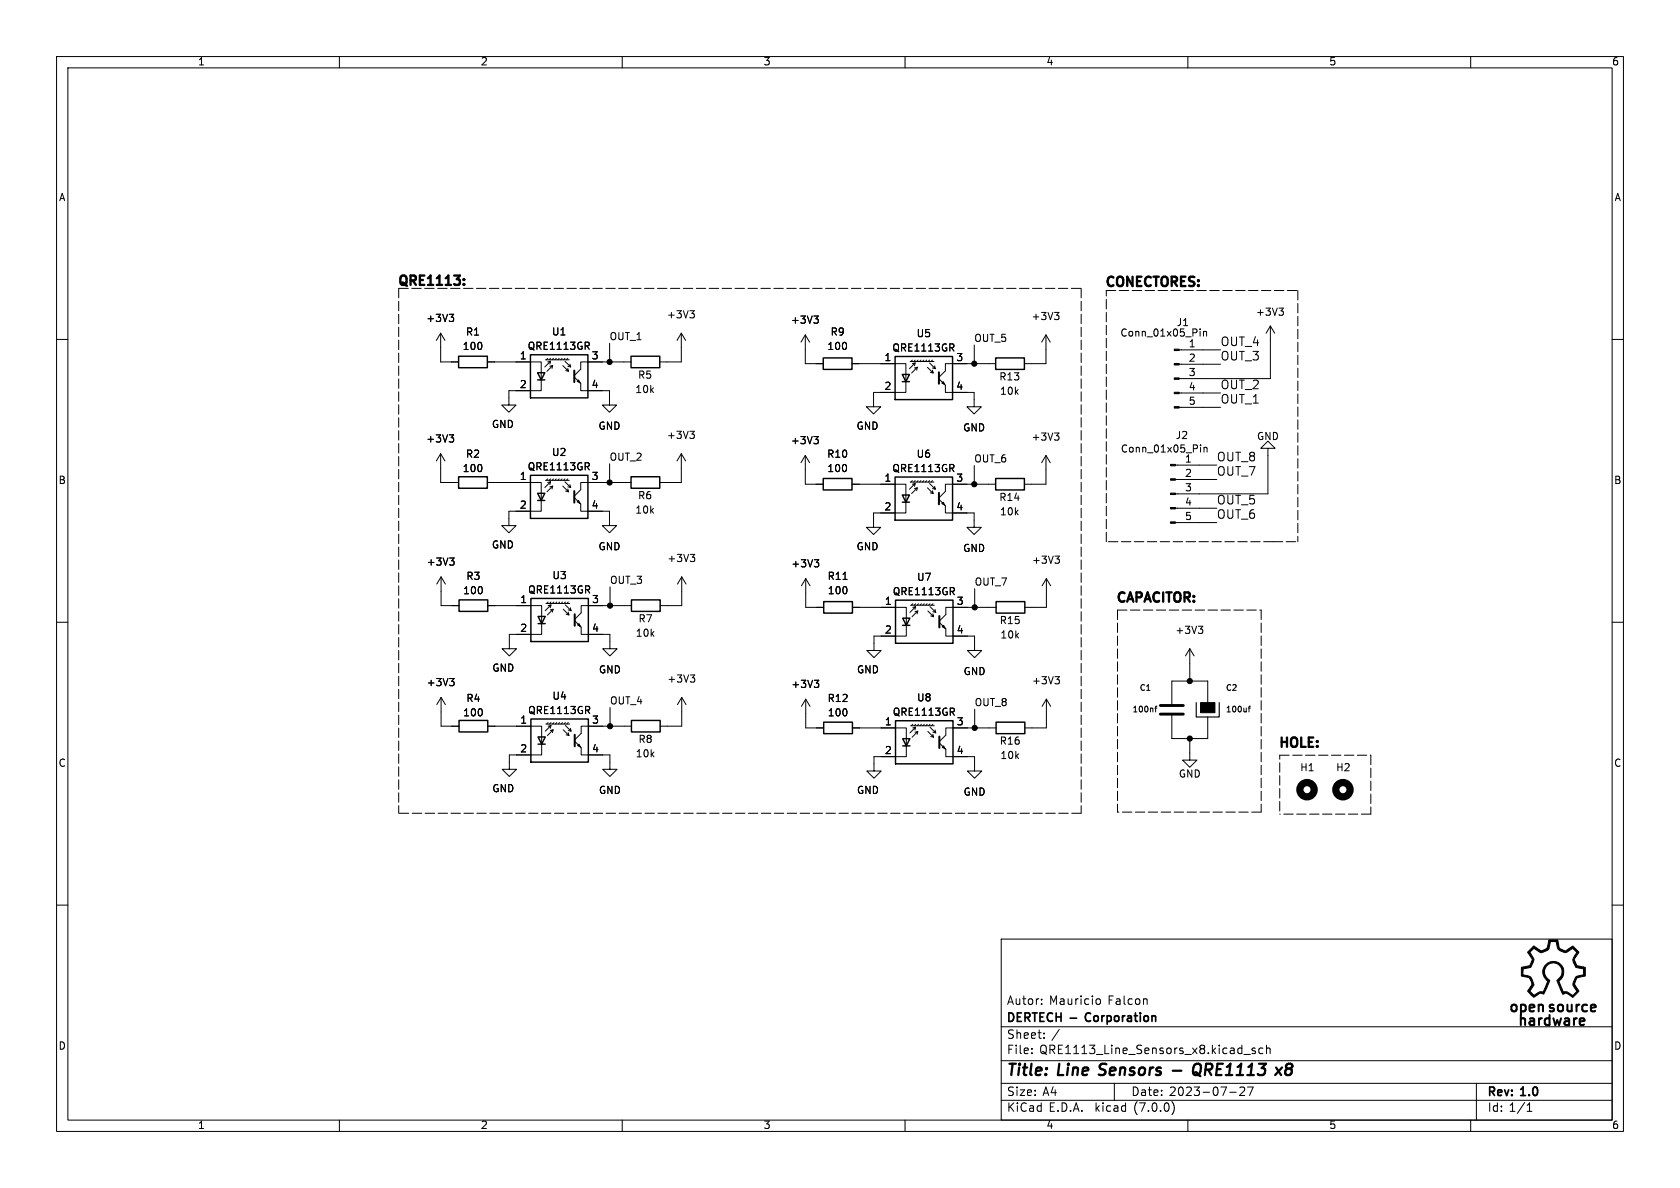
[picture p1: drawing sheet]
<svg xmlns="http://www.w3.org/2000/svg" width="297mm" height="210mm" viewBox="0 0 297 210" stroke-linecap="round" stroke-linejoin="round" font-family="sans-serif">
<g fill="none" stroke="#000" stroke-width=".18">
<path d="M10 10h277v190h-277zM12 12h273v186h-273zM60 10v2M110 10v2M160 10v2M210 10v2M260 10v2M10 60h2M77.9 58.9v5.1h3.2M77.9 58.9l-.8 1.3M77.9 58.9l.8 1.3M79.4 55.6h.8l-.4 .4"/>
<path d="M80 56l.2 .3v.3l-.2 .2M120.4 58.9l-.7 1.3M120.4 58.9v5.1h-3.8M120.4 58.9l.8 1.3M122 54.9h.7l-.4 .5M122.5 55.4l.2 .2v.4l-.2 .2M142.4 59.2v5.1h3.1M142.4 59.2l-.8 1.3M142.4 59.2l.7 1.3M143.9 55.9h.8l-.5 .4M144.4 56.3l.3 .3v.3l-.3 .2M184.9 59.2v5.1h-3.8"/>
<path d="M184.9 59.2l-.8 1.3M184.9 59.2l.8 1.3M186.4 55.2h.8l-.4 .5M187 55.7l.2 .3v.3l-.2 .2M212.2 58.2v.1M212.2 58.6v.8M212.8 58.6v.8M212.8 58.7l.1-.1h.3l.1 .8M224.6 57.6l-.8 1.3M224.6 57.6v9.3h-16.1M224.6 57.6l.7 1.3M226.1 54.5h.8l-.4 .5"/>
<path d="M226.6 55l.3 .2v.3l-.3 .2M285 60h2M79.4 76.9h.8l-.4 .5M80 77.4l.2 .2v.3l-.2 .2M86.2 64h9.5v5.1h-5.7v2.5h1.2l-1.2 1.3-1.3-1.3h1.3M96.4 63.6h4.2M96.8 64l.5-.1-1 1M96.8 63.3l-.2 .3M97.2 64.7l.5-.1-1 1M97.3 63.3l-.2 .3M97.3 63.9l-.1 .5M97.7 64.6l-.1 .5"/>
<path d="M97.8 63.3l-.2 .3M98.3 63.3l-.2 .3M98.9 63.3l-.3 .3M99.4 63.3l-.3 .3M99.5 64.6l1 1-.1-.5M99.9 63.9l1 1-.1-.5M99.9 63.3l-.3 .3M100 65.5l.5 .1M100.4 63.3l-.3 .3M100.4 64.7l.5 .2M101.5 66.6l1.2 1.2v1.3h5v2.5h1.3l-1.3 1.3-1.2-1.3h1.2M102 67.4l.3-.2 .2 .5z"/>
<path d="M107.8 60.7v3.3M111.6 64h-8.9v1.3l-1.2 1.1M122 76.2h.7l-.4 .5M122.5 76.7l.2 .3v.3l-.2 .2M143.9 77.2h.8l-.5 .5M144.4 77.7l.3 .2v.3l-.3 .2M150.6 64.3h9.5v5.1h-5.7v2.5h1.3l-1.3 1.3-1.2-1.3h1.2M160.9 63.9h4.2M161.3 64.3l.5-.1-1 1M161.3 63.7l-.3 .2M161.7 65l.5-.1-1 1M161.8 63.7l-.3 .2"/>
<path d="M161.8 64.2l-.1 .5M162.2 64.9l-.1 .5M162.3 63.7l-.2 .2M162.8 63.7l-.2 .2M163.3 63.7l-.2 .2M163.8 63.7l-.2 .2M164 64.9l1 1-.2-.5M164.3 64.2l1.1 1-.2-.5M164.3 63.7l-.2 .2M164.5 65.8l.5 .1M164.8 63.7l-.2 .2M164.8 65l.6 .2"/>
<path d="M166 67l1.1 1.1v1.3h5.1v2.5h1.3l-1.3 1.3-1.3-1.3h1.3M166.5 67.7l.3-.2 .2 .5zM172.2 61v3.3M176 64.3h-8.9v1.3l-1.1 1.1M186.4 76.5h.8l-.4 .5M187 77l.2 .3v.3l-.2 .2M208.5 72h7.3M208.5 69.5h7.3M208.5 64.4h7.3M208.5 61.8h7.3M212.2 78.6v.2M212.2 79.1v.8"/>
<path d="M212.8 79.1v.8M212.8 79.2l.2-.1h.3l.1 .8M224.2 79.2h-1.3l1.3-1.2 1.2 1.2h-1.2v8.1h-16.4M77.9 80.2v5.1h3.2M77.9 80.2l-.8 1.3M77.9 80.2l.8 1.3M79.5 98.6h.8l-.4 .5M80 99.1l.3 .3v.3l-.3 .2M86.2 85.3h9.5v5.1h-5.7v2.5h1.2l-1.2 1.3-1.3-1.3h1.3M96.4 84.9h4.2M96.8 85.3l.5-.1-1 1M96.8 84.7l-.2 .2"/>
<path d="M97.2 86.1l.5-.2-1 1M97.3 84.7l-.2 .2M97.3 85.2l-.1 .5M97.7 85.9l-.1 .5M97.8 84.7l-.2 .2M98.3 84.7l-.2 .2M98.9 84.7l-.3 .2M99.4 84.7l-.3 .2M99.5 85.9l1 1-.1-.5M99.9 85.2l1 1-.1-.5M99.9 84.7l-.3 .2M100 86.8l.5 .1"/>
<path d="M100.4 84.7l-.3 .2M100.4 86.1l.5 .1M101.5 88l1.2 1.1v1.3h5v2.5h1.3l-1.3 1.3-1.2-1.3h1.2M102 88.7l.3-.2 .2 .5zM107.8 82v3.3M111.6 85.3h-8.9v1.3l-1.2 1.1M120.4 80.2v5.1h-3.8M120.4 80.2l-.7 1.3M120.4 80.2l.8 1.3M122 98h.8l-.4 .5M122.6 98.5l.2 .2v.3l-.2 .3M142.4 80.5v5.1h3.1"/>
<path d="M142.4 80.5l-.8 1.3M142.4 80.5l.7 1.3M144 98.9h.7l-.4 .5M144.5 99.4l.2 .3v.3l-.2 .2M150.6 85.6h9.5v5.1h-5.7v2.5h1.3l-1.3 1.3-1.2-1.3h1.2M160.9 85.2h4.2M161.3 85.6l.5-.1-1 1M161.3 85l-.3 .2M161.7 86.4l.5-.2-1 1M161.8 85l-.3 .2M161.8 85.5l-.1 .5M162.2 86.2l-.1 .5"/>
<path d="M162.3 85l-.2 .2M162.8 85l-.2 .2M163.3 85l-.2 .2M163.8 85l-.2 .2M164 86.2l1 1-.2-.5M164.3 85.5l1.1 1-.2-.5M164.3 85l-.2 .2M164.5 87.1l.5 .1M164.8 85l-.2 .2M164.8 86.4l.6 .1M166 88.3l1.1 1.1v1.3h5.1v2.5h1.3l-1.3 1.3-1.3-1.3h1.3M166.5 89l.3-.2 .2 .5z"/>
<path d="M172.2 82.3v3.3M176 85.6h-8.9v1.3l-1.1 1.1M184.9 80.5l-.8 1.3M184.9 80.5v5.1h-3.8M184.9 80.5l.8 1.3M186.5 98.3h.8l-.4 .5M187 98.8l.3 .2v.3l-.3 .3M207.8 92.4h7.3M207.8 89.8h7.3M207.8 84.8h7.3M207.8 82.2h7.3M10 110h2"/>
<path d="M78 102v5.1h3.2M78 102l-.8 1.3M78 102l.7 1.3M79.5 119.9h.8l-.4 .5M86.2 107.1h9.6v5h-5.8v2.6h1.3l-1.3 1.3-1.2-1.3h1.2M96.5 106.7h4.2M96.9 107.1l.5-.2-1 1.1M96.9 106.4l-.3 .3M97.3 107.8l.5-.1-1 1M97.4 106.4l-.2 .3M97.4 106.9l-.1 .5M97.8 107.7l-.1 .5"/>
<path d="M97.9 106.4l-.2 .3M98.4 106.4l-.2 .3M98.9 106.4l-.2 .3M99.4 106.4l-.2 .3M99.6 107.7l1 1-.1-.5M99.9 106.9l1.1 1.1-.2-.6M99.9 106.4l-.2 .3M100.1 108.6l.5 .1M100.5 106.4l-.3 .3M100.5 107.8l.5 .2M101.6 109.7l1.1 1.2v1.2h5.1v2.6h1.3l-1.3 1.3-1.2-1.3h1.2M102.4 110.2l.2 .5-.5-.2z"/>
<path d="M107.8 103.8v3.3M111.6 107.1h-8.9v1.2l-1.1 1.2M120.5 102v5.1h-3.8M120.5 102l-.7 1.3M120.5 102l.8 1.3M122 119.3h.8l-.4 .5M122.6 119.8l.2 .2v.3l-.2 .3M142.4 102.3v5.1h3.2M142.4 102.3l-.7 1.3M142.4 102.3l.8 1.3M150.7 107.4h9.5v5h-5.7v2.6h1.3l-1.3 1.3-1.3-1.3h1.3M161 107h4.2"/>
<path d="M161.4 107.4l.5-.2-1 1.1M161.4 106.7l-.3 .3M161.7 108.1l.6-.1-1.1 1M161.9 106.7l-.3 .3M161.9 107.2l-.2 .5M162.3 108l-.2 .5M162.4 106.7l-.3 .3M162.9 106.7l-.3 .3M163.4 106.7l-.3 .3M163.9 106.7l-.2 .3M164 108l1 1-.1-.5M164.4 107.2l1 1.1-.1-.6"/>
<path d="M164.4 106.7l-.2 .3M164.5 108.9l.5 .1M164.9 106.7l-.2 .3M164.9 108.1l.5 .2M166.1 110l1.1 1.2v1.2h5.1v2.6h1.3l-1.3 1.3-1.3-1.3h1.3M166.8 110.5l.3 .5-.5-.2zM172.3 104.1v3.3M176.1 107.4h-8.9v1.2l-1.1 1.2M185 102.3l-.8 1.3M185 102.3v5.1h-3.8M185 102.3l.8 1.3M186.5 119.6h.8l-.4 .5"/>
<path d="M210.3 114.7l-.7 1.3M210.3 114.7v5.7M210.3 114.7l.8 1.3M211.8 110.7h.8l-.4 .5M212.4 111.2l.2 .2v.3l-.2 .3M285 110h2M78 123.3v5.1h3.2M78 123.3l-.8 1.3M78 123.3l.7 1.3M80 120.4l.3 .3v.3l-.3 .2M86.2 128.4h9.6v5.1h-5.8v2.5h1.3l-1.3 1.3-1.2-1.3h1.2M96.5 128h4.2"/>
<path d="M96.9 128.4l.5-.2-1 1.1M96.9 127.7l-.3 .3M97.3 129.1l.5-.1-1 1M97.4 127.7l-.2 .3M97.4 128.2l-.1 .6M97.8 129l-.1 .5M97.9 127.7l-.2 .3M98.4 127.7l-.2 .3M98.9 127.7l-.2 .3M99.4 127.7l-.2 .3M99.6 129l1 1-.1-.5M99.9 128.2l1.1 1.1-.2-.5"/>
<path d="M99.9 127.7l-.2 .3M100.1 129.9l.5 .1M100.5 127.7l-.3 .3M100.5 129.1l.5 .2M101.6 131l1.1 1.2v1.3h5.1v2.5h1.3l-1.3 1.3-1.2-1.3h1.2M102.4 131.5l.2 .6-.5-.3zM107.8 125.1v3.3M111.6 128.4h-8.9v1.2l-1.1 1.2M120.5 123.3l-.7 1.3M120.5 123.3v5.1h-3.8M120.5 123.3l.8 1.3M142.4 123.6v5.1h3.2"/>
<path d="M142.4 123.6l-.7 1.3M142.4 123.6l.8 1.3M144 120.3h.7l-.4 .4M144.5 120.7l.2 .3v.3l-.2 .2M150.7 128.7h9.5v5.1h-5.7v2.5h1.3l-1.3 1.3-1.3-1.3h1.3M161 128.3h4.2M161.4 128.7l.5-.2-1 1.1M161.4 128l-.3 .3M161.7 129.4l.6-.1-1.1 1M161.9 128l-.3 .3M161.9 128.5l-.2 .6M162.3 129.3l-.2 .5"/>
<path d="M162.4 128l-.3 .3M162.9 128l-.3 .3M163.4 128l-.3 .3M163.9 128l-.2 .3M164 129.3l1 1-.1-.5M164.4 128.5l1 1.1-.1-.5M164.4 128l-.2 .3M164.5 130.2l.5 .1M164.9 128l-.2 .3M164.9 129.4l.5 .2M166.1 131.3l1.1 1.2v1.3h5.1v2.5h1.3l-1.3 1.3-1.3-1.3h1.3M166.6 132.1l.2-.2 .3 .5z"/>
<path d="M172.3 125.4v3.3M176.1 128.7h-8.9v1.2l-1.1 1.2M185 123.6v5.1h-3.8M185 123.6l-.8 1.3M185 123.6l.8 1.3M187 120.1l.3 .2v.3l-.3 .3M204.2 125.2h.3M204.5 124.8l-.2 .2v.8M207.2 126.2v4.4h6.3v-3.9M210.3 130.6v3.8h1.3l-1.3 1.2-1.2-1.2h1.2M213.5 124.2v-3.8h-6.3v4.3M220.7 125.2h.4"/>
<path d="M221.1 124.8l-.3 .2v.8M10 160h2M285 160h2M177 166h108v32h-108zM184.1 177.4v.2M184.1 176.6v.2M193.9 176.6h.4l.2 .2v.6l-.2 .2-.4-.1M202.7 176.6l.1 1M60 198v2M110 198v2M160 198v2M177 194.5h108"/>
<path d="M177 191.5h108M177 187.5h108M177 181.5h108M182.4 186.1v.2M182.4 185.3v.2M184.6 183.4v.2M184.6 182.6v.2M197 191.5v3M207.2 194.8a1.74 1.74 0 0 1 0 2.2M210 198v2M217.4 193.1h1.1M219.2 192.3l.6-.1 .2 .1v.3l-.9 1.1h.9"/>
<path d="M219.9 186.4h1.1M220.5 192.2h1l-.6 1.5M221.9 185.3h-.4l-.2 .2 .1 .2 .5 .1v.4h-.6M223.3 185.3h-.5l-.3 .2v.5l.2 .2h.6M223.9 185.4l.2-.1h.4v1M223.9 184.8v1.5M260 198v2M261 191.5v6.5M270 196.5h.8M270 195.4l.4-.4v1.5"/>
</g>
<path d="M194.2 189.9l.3 .1M207.3 189.3h1.6M211.3 189.6l.3 .1 .6 .5M212.3 188.3l-.2-.2a.73 .73 0 0 0-1.1 .6l-.1 .7v.4l.2 .1a.73 .73 0 0 0 1.1-.5M225.6 188.7l.9 1.3M226.6 188.7l-1.2 1.3M227.2 189.3l.1 .6" fill="none" stroke="#000" stroke-width=".4"/>
<g fill="none" stroke="#000" stroke-width=".25">
<path d="M81.1 63h5.1v2h-5.1zM93.8 62.7h10.1v7.6h-10.1zM95 65.9h1.3l-.6 1.3zM95 67.2h1.3M111.6 63h5v2h-5zM145.5 63.3h5.1v2h-5.1zM158.2 63h10.2v7.6h-10.2zM159.5 66.2h1.3l-.7 1.3zM159.5 67.5h1.3M176 63.3h5.1v2h-5.1zM81.1 84.3h5.1v2h-5.1zM93.8 84h10.1v7.6h-10.1z"/>
<path d="M95 87.2h1.3l-.6 1.3zM95 88.5h1.3M111.6 84.3h5v2h-5zM145.5 84.6h5.1v2h-5.1zM158.2 84.3h10.2v7.6h-10.2zM159.5 87.5h1.3l-.7 1.3zM159.5 88.8h1.3M176 84.6h5.1v2h-5.1zM81.2 106h5v2.1h-5zM93.9 105.8h10.1v7.6h-10.1zM95.1 109h1.3l-.6 1.2zM95.1 110.2h1.3"/>
<path d="M111.6 106h5.1v2.1h-5.1zM145.6 106.3h5.1v2.1h-5.1zM158.3 106.1h10.2v7.6h-10.2zM159.6 109.3h1.3l-.7 1.2zM159.6 110.5h1.3M176.1 106.3h5.1v2.1h-5.1zM81.2 127.4h5v2h-5zM93.9 127.1h10.1v7.6h-10.1zM95.1 130.3h1.3l-.6 1.2zM95.1 131.5h1.3M111.6 127.4h5.1v2h-5.1zM145.6 127.7h5.1v2h-5.1z"/>
<path d="M158.3 127.4h10.2v7.6h-10.2zM159.6 130.6h1.3l-.7 1.3zM159.6 131.9h1.3M176.1 127.7h5.1v2h-5.1z"/>
</g>
<path d="M101.5 65.5v2M166 65.8v2M101.5 86.8v2M166 87.1v2.1M101.6 108.6v2M166.1 108.9v2M101.6 129.9v2M166.1 130.2v2M280 181.1l-.1 .1" fill="none" stroke="#000" stroke-width=".36"/>
<g fill="#000" stroke="#000" stroke-width=".18">
<path d="M207.6 71.9h.9v.2h-.9zM207.6 69.3h.9v.3h-.9zM207.6 66.8h.9v.3h-.9zM207.6 64.3h.9v.2h-.9zM207.6 61.7h.9v.3h-.9zM206.9 92.3h.9v.2h-.9zM206.9 89.7h.9v.3h-.9zM206.9 87.2h.9v.2h-.9zM206.9 84.6h.9v.3h-.9zM206.9 82.1h.9v.2h-.9zM212.2 124.2h2.6v1.8h-2.6zM271.1 167.2l1.3 .9 .8-.3a.92 .92 0 0 0 .5-1l.1-.7h1.6l.3 1.5 1.1 .5 1.3-.9 1 1.1-.8 1.3 .5 1.1 1.2 .2v.9l-.1-.5-1.3-.3-.2-.5a1.14 1.14 0 0 1 0-1.6l.4-.5-.8-.8-.9 .6a1.45 1.45 0 0 1-1.6-.3l-.4-1.5h-1l-.1 .6a1.16 1.16 0 0 1-1.2 1.3 .85 .85 0 0 1-1-.3l-.6-.3h-.1l-.6 .7 .3 .5a.99 .99 0 0 1 .1 1.5l-.3 .6-1.3 .3-.1 1 .5 .1a1.25 1.25 0 0 1 1.3 1.3l.2 .4-.7 1.1 .7 .7 1-.6 .6 .1 .8-1.9a1.89 1.89 0 0 1 0-3.2 1.89 1.89 0 0 1 2.9 1.5 1.89 1.89 0 0 1-.9 1.7l.8 1.9 .6-.1 1.1 .7 .7-.8-.6-.8a1.18 1.18 0 0 1 .2-1.4 1.21 1.21 0 0 1 1.4-.6l.2-.2v-1.3l.3 .1v1.5l-.7 .2a1.04 1.04 0 0 0-1.2 1.1v.3l.7 1.1-1 1.1-.9-.6a.84 .84 0 0 0-.9 0l-1.1-2.4a1.66 1.66 0 0 0 .9-1.6 1.66 1.66 0 0 0-1.1-1.4 1.62 1.62 0 0 0-1.9 1.1 1.62 1.62 0 0 0 .9 1.9l-1.1 2.4a.91 .91 0 0 0-1.1 .2l-.7 .4-.4-.4-.6-.7 .3-.5a1.18 1.18 0 0 0 .2-1.3 1.18 1.18 0 0 0-1-.7l-.6-.2v-1.5l1.5-.3 .4-1.1-.8-1.3z"/>
<circle cx="107.8" cy="64" r=".46"/>
<circle cx="172.2" cy="64.3" r=".46"/>
<circle cx="107.8" cy="85.3" r=".46"/>
<circle cx="172.2" cy="85.6" r=".46"/>
<circle cx="107.8" cy="107.1" r=".46"/>
<circle cx="172.3" cy="107.4" r=".46"/>
<circle cx="107.8" cy="128.4" r=".46"/>
<circle cx="172.3" cy="128.7" r=".46"/>
<circle cx="210.3" cy="130.6" r=".46"/>
<circle cx="210.3" cy="120.4" r=".46"/>
</g>
<g fill="none" stroke="#000" stroke-width="1.3">
<circle cx="231.1" cy="139.6" r="1.27"/>
<circle cx="237.4" cy="139.6" r="1.27"/>
</g>
<path d="M205.1 126.2h4.1M205.1 124.7h4.1" fill="none" stroke="#000" stroke-width=".51"/>
<path d="M211.5 124.2v2.5h4v-2.5" fill="none" stroke="#000" stroke-width=".2"/>
<path d="M82 50.2v.2M82 49.3v.2" fill="none" stroke="#000" stroke-width=".41"/>
<g fill="none" stroke="#000" stroke-width=".18" stroke-dasharray="1.7 .6">
<path d="M70.5 51v92.8M70.5 51h120.6M191.1 51v92.8M195.6 51.4h33.8M229.4 51.4v44.4M195.6 95.8v-44.4M225.1 95.8h-29.5M225.1 95.8h4.3M197.6 107.8h25.4M197.6 107.8v35.8M223 107.8v35.8M226.2 133.5h16.1"/>
<path d="M242.3 133.5v10.4M191.1 143.8h-120.6M223 143.6h-25.4M226.2 143.4v-9.9M242.3 143.9h-16.1"/>
</g>
<g font-size="2.8">
<text x="178" y="190.8">Title:</text>
<text x="187.1" y="190.8">Line</text>
<text x="195" y="190.8">Sensors</text>
<text x="212.8" y="190.8">QRE1113</text>
<text x="228.1" y="190.8">x8</text>
</g>
<g font-size="2.5">
<text x="266.6" y="179.5">open source</text>
<text x="268.2" y="181.9">hardware</text>
</g>
<g font-size="2.3">
<text x="70.5" y="50.7">QRE1113:</text>
<text x="195.5" y="50.9">CONECTORES:</text>
<text x="197.5" y="106.7">CAPACITOR:</text>
<text x="226.2" y="132.4">HOLE:</text>
</g>
<g font-size="2.1">
<text x="215.8" y="61.4">OUT_4</text>
<text x="215.8" y="64">OUT_3</text>
<text x="215.8" y="69">OUT_2</text>
<text x="215.8" y="71.6">OUT_1</text>
<text x="215.1" y="81.8">OUT_8</text>
<text x="215.1" y="84.3">OUT_7</text>
<text x="215.1" y="89.4">OUT_5</text>
<text x="215.1" y="92">OUT_6</text>
<text x="178" y="177.9">Autor:</text>
<text x="185.5" y="177.9">Mauricio</text>
<text x="195.9" y="177.9">Falcon</text>
<text x="178" y="183.9">Sheet:</text>
<text x="178" y="181.1">DERTECH -</text>
<text x="185.9" y="183.9">/</text>
<text x="192.5" y="181.1">Corporation</text>
<text x="178" y="186.6">File:</text>
<text x="183.8" y="186.6">QRE1113_Line_Sensors_x8.kicad_sch</text>
<text x="178" y="196.8">KiCad</text>
<text x="178" y="194">Size:</text>
<text x="184.3" y="194">A4</text>
<text x="185.4" y="196.8">E.D.A.</text>
<text x="193.7" y="196.8">kicad</text>
<text x="200" y="194">Date:</text>
<text x="200.6" y="196.8">(7.0.0)</text>
<text x="206.7" y="194">2023-07-27</text>
<text x="263" y="194.2">Rev:</text>
<text x="263" y="196.8">Id: 1/1</text>
<text x="269" y="194.2">1.0</text>
</g>
<g font-size="1.8">
<text x="35" y="11.8">1</text>
<text x="85" y="11.8">2</text>
<text x="135" y="11.8">3</text>
<text x="185" y="11.8">4</text>
<text x="235" y="11.8">5</text>
<text x="285" y="11.8">6</text>
<text x="10.4" y="35.8">A</text>
<text x="285.4" y="35.8">A</text>
<text x="75.3" y="57.2">+3V3</text>
<text x="82.3" y="59.6">R1</text>
<text x="97.5" y="59.6">U1</text>
<text x="117.8" y="56.6">+3V3</text>
<text x="139.8" y="57.5">+3V3</text>
<text x="146.8" y="59.6">R9</text>
<text x="162" y="59.9">U5</text>
<text x="182.3" y="56.9">+3V3</text>
<text x="198" y="59.8">Conn_01x05_Pin</text>
<text x="208" y="57.9">J1</text>
<text x="222" y="56.1">+3V3</text>
<text x="81.7" y="62.1">100</text>
<text x="91.8" y="63.7">1</text>
<text x="93.2" y="62.1">QRE1113GR</text>
<text x="104.5" y="63.7">3</text>
<text x="107.8" y="60.3">OUT_1</text>
<text x="146.2" y="62.1">100</text>
<text x="156.3" y="64">1</text>
<text x="157.7" y="62.4">QRE1113GR</text>
<text x="169" y="64">3</text>
<text x="172.2" y="60.6">OUT_5</text>
<text x="210.1" y="61.6">1</text>
<text x="210.1" y="64.1">2</text>
<text x="91.8" y="68.8">2</text>
<text x="104.5" y="68.8">4</text>
<text x="112.3" y="69.8">10k</text>
<text x="112.7" y="67.2">R5</text>
<text x="156.3" y="69.1">2</text>
<text x="169" y="69.1">4</text>
<text x="176.6" y="67.5">R13</text>
<text x="176.7" y="70.1">10k</text>
<text x="210.1" y="66.7">3</text>
<text x="210.1" y="69.2">4</text>
<text x="210.1" y="71.8">5</text>
<text x="86.9" y="75.9">GND</text>
<text x="105.7" y="76.2">GND</text>
<text x="117.8" y="77.9">+3V3</text>
<text x="151.4" y="76.2">GND</text>
<text x="170.2" y="76.5">GND</text>
<text x="207.8" y="77.9">J2</text>
<text x="75.3" y="78.5">+3V3</text>
<text x="81.7" y="83.7">100</text>
<text x="82.3" y="81.2">R2</text>
<text x="93.2" y="83.4">QRE1113GR</text>
<text x="97.5" y="80.9">U2</text>
<text x="107.8" y="81.6">OUT_2</text>
<text x="139.8" y="78.8">+3V3</text>
<text x="146.2" y="81.2">R10</text>
<text x="146.2" y="83.7">100</text>
<text x="157.7" y="83.7">QRE1113GR</text>
<text x="162" y="81.2">U6</text>
<text x="172.2" y="81.9">OUT_6</text>
<text x="182.3" y="78.2">+3V3</text>
<text x="198.1" y="80.3">Conn_01x05_Pin</text>
<text x="209.4" y="82">1</text>
<text x="222.2" y="78.1">GND</text>
<text x="10.3" y="85.8">B</text>
<text x="91.8" y="85">1</text>
<text x="104.5" y="85">3</text>
<text x="112.7" y="88.5">R6</text>
<text x="156.3" y="85.3">1</text>
<text x="169" y="85.3">3</text>
<text x="176.6" y="88.8">R14</text>
<text x="209.4" y="84.5">2</text>
<text x="209.4" y="87">3</text>
<text x="209.4" y="89.6">4</text>
<text x="285.3" y="85.8">B</text>
<text x="91.8" y="90.1">2</text>
<text x="104.5" y="90.1">4</text>
<text x="112.3" y="91.1">10k</text>
<text x="156.3" y="90.4">2</text>
<text x="169" y="90.4">4</text>
<text x="176.7" y="91.4">10k</text>
<text x="209.4" y="92.1">5</text>
<text x="75.4" y="100.3">+3V3</text>
<text x="86.9" y="97.2">GND</text>
<text x="105.7" y="97.5">GND</text>
<text x="117.9" y="99.6">+3V3</text>
<text x="139.8" y="100.6">+3V3</text>
<text x="151.4" y="97.5">GND</text>
<text x="170.2" y="97.9">GND</text>
<text x="182.4" y="99.9">+3V3</text>
<text x="81.8" y="105.3">100</text>
<text x="82.4" y="102.8">R3</text>
<text x="91.9" y="106.8">1</text>
<text x="93.3" y="105.2">QRE1113GR</text>
<text x="97.6" y="102.7">U3</text>
<text x="104.6" y="106.8">3</text>
<text x="107.8" y="103.4">OUT_3</text>
<text x="146.3" y="102.8">R11</text>
<text x="146.3" y="105.3">100</text>
<text x="156.4" y="107.1">1</text>
<text x="157.8" y="105.5">QRE1113GR</text>
<text x="162.1" y="103">U7</text>
<text x="169.1" y="107.1">3</text>
<text x="172.3" y="103.7">OUT_7</text>
<text x="91.9" y="111.9">2</text>
<text x="104.6" y="111.9">4</text>
<text x="112.3" y="112.8">10k</text>
<text x="112.8" y="110.3">R7</text>
<text x="156.4" y="112.2">2</text>
<text x="169.1" y="112.2">4</text>
<text x="176.7" y="110.6">R15</text>
<text x="176.8" y="113.1">10k</text>
<text x="207.7" y="112.3">+3V3</text>
<text x="87" y="119">GND</text>
<text x="105.8" y="119.3">GND</text>
<text x="151.4" y="119.3">GND</text>
<text x="170.3" y="119.6">GND</text>
<text x="75.4" y="121.6">+3V3</text>
<text x="82.4" y="124.4">R4</text>
<text x="97.6" y="124">U4</text>
<text x="107.8" y="124.7">OUT_4</text>
<text x="117.9" y="120.9">+3V3</text>
<text x="139.8" y="121.9">+3V3</text>
<text x="146.3" y="124.4">R12</text>
<text x="162.1" y="124.3">U8</text>
<text x="172.3" y="125">OUT_8</text>
<text x="182.4" y="121.2">+3V3</text>
<text x="81.8" y="126.9">100</text>
<text x="91.9" y="128.1">1</text>
<text x="93.3" y="126.5">QRE1113GR</text>
<text x="104.6" y="128.1">3</text>
<text x="112.8" y="131.6">R8</text>
<text x="146.3" y="126.9">100</text>
<text x="156.4" y="128.4">1</text>
<text x="157.8" y="126.8">QRE1113GR</text>
<text x="169.1" y="128.4">3</text>
<text x="176.7" y="131.9">R16</text>
<text x="10.3" y="135.8">C</text>
<text x="91.9" y="133.2">2</text>
<text x="104.6" y="133.2">4</text>
<text x="112.3" y="134.2">10k</text>
<text x="156.4" y="133.5">2</text>
<text x="169.1" y="133.5">4</text>
<text x="176.8" y="134.5">10k</text>
<text x="208.3" y="137.7">GND</text>
<text x="229.8" y="136.6">H1</text>
<text x="236.2" y="136.6">H2</text>
<text x="285.3" y="135.8">C</text>
<text x="87" y="140.3">GND</text>
<text x="105.8" y="140.6">GND</text>
<text x="151.4" y="140.6">GND</text>
<text x="170.3" y="140.9">GND</text>
<text x="10.3" y="185.8">D</text>
<text x="285.3" y="185.8">D</text>
<text x="35" y="199.8">1</text>
<text x="85" y="199.8">2</text>
<text x="135" y="199.8">3</text>
<text x="185" y="199.8">4</text>
<text x="235" y="199.8">5</text>
<text x="285" y="199.8">6</text>
</g>
<g font-size="1.4">
<text x="201.4" y="122.4">C1</text>
<text x="216.7" y="122.4">C2</text>
<text x="200.1" y="126.2">100nf</text>
<text x="216.7" y="126.2">100uf</text>
</g>
</svg>
